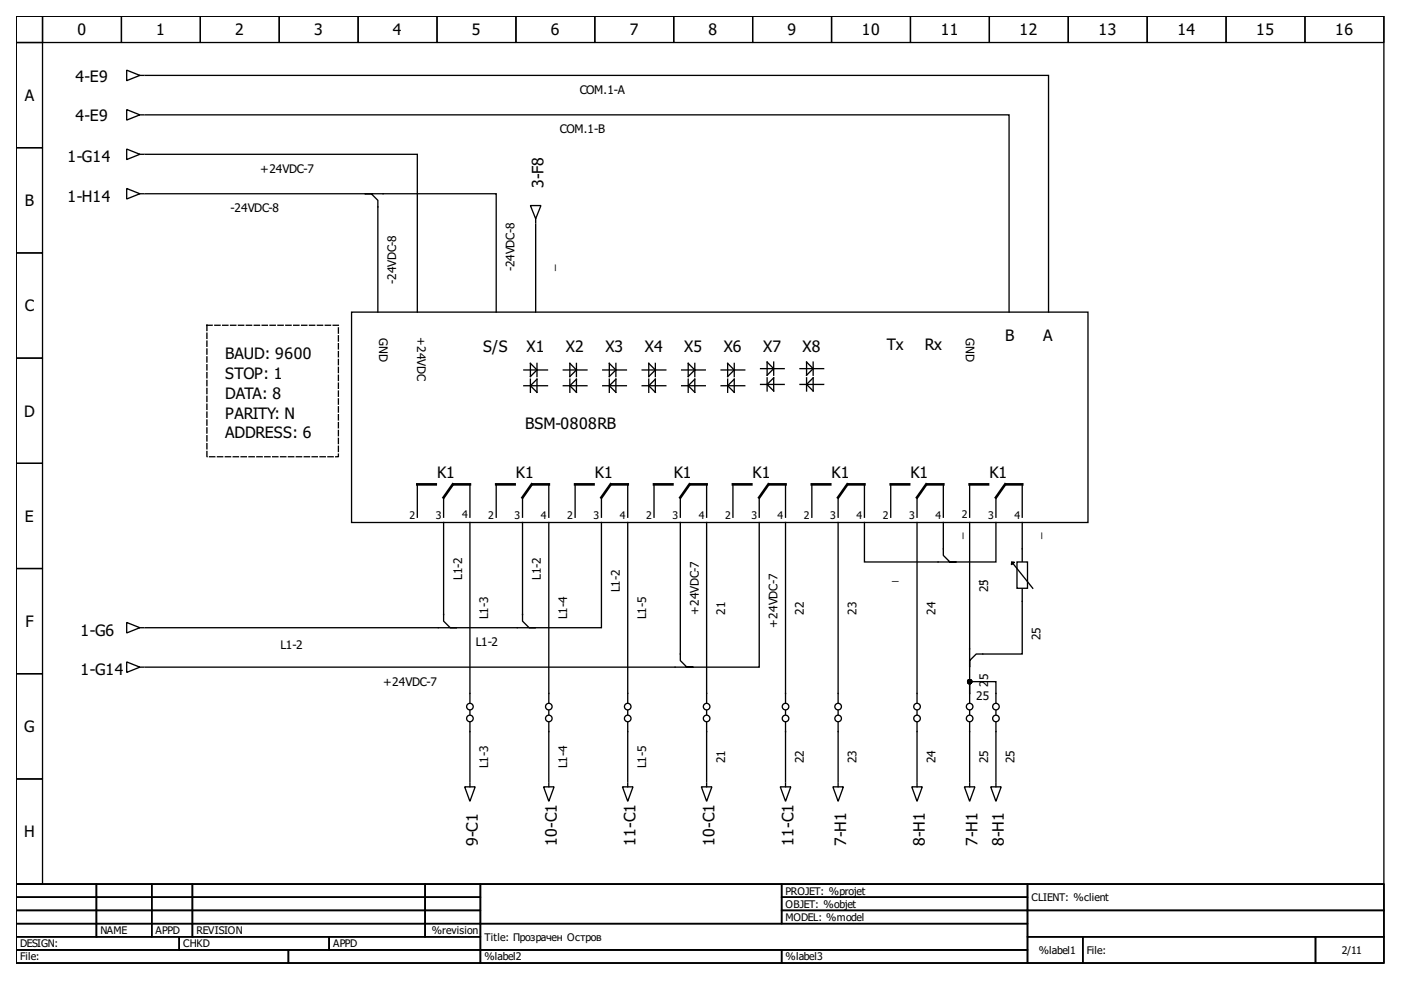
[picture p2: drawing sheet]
<svg xmlns="http://www.w3.org/2000/svg" width="297mm" height="210mm" viewBox="0 0 297 210" stroke-linecap="round" stroke-linejoin="round" font-family="sans-serif">
<g fill="none" stroke="#000" stroke-width=".28">
<path d="M3.4 3.4h290v184.1h-290zM3.4 3.4h5.6v5.6h-5.6zM3.4 9h5.6v22.3h-5.6zM9 3.4h16.7v5.6h-16.7zM25.7 3.4h16.8v5.6h-16.8zM26.9 14.9l2.7 1.1-2.7 1.1zM29.6 16h.9M42.5 3.4h16.7v5.6h-16.7zM59.2 3.4h16.7v5.6h-16.7zM75.9 3.4h16.8v5.6h-16.8zM92.7 3.4h16.7v5.6h-16.7zM109.4 3.4h16.7v5.6h-16.7z"/>
<path d="M126.1 3.4h16.7v5.6h-16.7zM142.8 3.4h16.8v5.6h-16.8zM159.6 3.4h16.7v5.6h-16.7zM176.3 3.4h16.7v5.6h-16.7zM193 3.4h16.8v5.6h-16.8zM209.8 3.4h16.7v5.6h-16.7zM226.5 3.4h16.7v5.6h-16.7zM243.2 3.4h16.8v5.6h-16.8zM260 3.4h16.7v5.6h-16.7zM276.7 3.4h16.7v5.6h-16.7zM3.4 31.3h5.6v22.3h-5.6zM26.9 31.6l2.7 1.1-2.7 1.1z"/>
<path d="M26.9 23.2l2.7 1.2-2.7 1.1zM26.9 40l2.7 1.1-2.7 1.1zM29.6 32.7h.9M29.6 24.4h.9M3.4 53.6h5.6v22.3h-5.6zM29.6 41.1h.9M3.4 75.9h5.6v22.3h-5.6zM74.5 66.2h156.2v44.6h-156.2zM111.1 78.4h5M112.5 77l1.4 1.4-1.4 1.4zM113.9 77v2.8M119.4 78.4h5"/>
<path d="M120.8 77l1.4 1.4-1.4 1.4zM122.2 77v2.8M127.8 78.4h5M129.2 77l1.4 1.4-1.4 1.4zM130.6 77v2.8M136.2 78.4h5M137.6 77l1.3 1.4-1.3 1.4zM138.9 77v2.8M144.5 78.4h5M145.9 77l1.4 1.4-1.4 1.4zM147.3 77v2.8M152.9 78.4h5"/>
<path d="M154.3 77l1.4 1.4-1.4 1.4zM155.7 77v2.8M161.2 78.2h5.1M162.6 76.8l1.4 1.4-1.4 1.4zM164 76.8v2.8M169.6 78.2h5M171 76.8l1.4 1.4-1.4 1.4zM172.4 76.8v2.8M3.4 98.2h5.6v22.3h-5.6zM111.1 81.8h5M112.5 80.4v2.8M112.5 81.8l1.4-1.4v2.8z"/>
<path d="M119.4 81.8h5M120.8 80.4v2.8M122.2 80.4v2.8l-1.4-1.4zM127.8 81.8h5M129.2 80.4v2.8M130.6 80.4v2.8l-1.4-1.4zM136.2 81.8h5M137.6 80.4v2.8M138.9 80.4v2.8l-1.3-1.4zM144.5 81.8h5M145.9 80.4v2.8M147.3 80.4v2.8l-1.4-1.4z"/>
<path d="M152.9 81.8h5M154.3 80.4v2.8M155.7 80.4v2.8l-1.4-1.4zM161.2 81.5h5.1M162.6 80.1v2.8M162.6 81.5l1.4-1.4v2.8zM169.6 81.5h5M171 80.1v2.8M171 81.5l1.4-1.4v2.8zM88.5 102.7v7M94.1 105.5v4.2M99.6 102.7v7"/>
<path d="M105.2 102.7v7M110.8 105.5v4.2M116.4 102.7v7M121.9 102.7v7M127.5 105.5v4.2M133.1 102.7v7M138.7 102.7v7M144.2 105.5v4.2M149.8 102.7v7M155.4 102.7v7M161 105.5v4.2M166.5 102.7v7"/>
<path d="M172.1 102.7v7M177.7 105.5v4.2M183.3 102.7v7M188.9 102.7v7M194.4 105.5v4.2M200 116.4v1.4l1.4 1.3h1.4h-3.9M200 102.7v7M205.6 102.7v7M211.2 105.5v4.2M216.7 116.4v11.1M216.7 102.7v7M3.4 120.5h5.6v22.3h-5.6z"/>
<path d="M26.9 132l2.7 1.1-2.7 1.1zM29.6 133.1h.9M94.1 130.3v1.4l1.3 1.4h1.4h-3.9M110.8 130.3v1.4l1.4 1.4h1.4h-3.9M144.2 138.7v1.4l1.4 1.4h1.4h-3.9M205.6 137.6v3.9v-1.4l1.4-1.4h1.4M3.4 142.8h5.6v22.4h-5.6zM26.9 140.3l2.7 1.2-2.7 1.1zM29.6 141.5h.9M99.6 147v2M99.6 150.7v.8M99.6 153.2v1.9"/>
<path d="M116.4 147v2M116.4 150.7v.8M116.4 153.2v1.9M133.1 147v2M133.1 150.7v.8M133.1 153.2v1.9M149.8 147v2M149.8 150.7v.8M149.8 153.2v1.9M166.5 147v2M166.5 150.7v.8M166.5 153.2v1.9"/>
<path d="M177.7 147v2M177.7 150.7v.8M177.7 153.2v1.9M194.4 147v2M194.4 150.7v.8M194.4 153.2v1.9M205.6 147v2M205.6 150.7v.8M205.6 153.2v1.9M3.4 165.2h5.6v22.3h-5.6zM98.5 166.8h2.2l-1.1 3.1zM99.6 166v.8"/>
<path d="M115.2 166.8h2.3l-1.1 3.1zM116.4 166v.8M132 166.8h2.2l-1.1 3.1zM133.1 166v.8M148.7 166.8h2.2l-1.1 3.1zM149.8 166v.8M165.4 166.8h2.3l-1.2 3.1zM166.5 166v.8M176.6 166.8h2.2l-1.1 3.1zM177.7 166v.8M193.3 166.8h2.2l-1.1 3.1zM194.4 166v.8"/>
<path d="M204.5 166.8h2.2l-1.1 3.1zM205.6 166v.8M3.4 187.5h290v16.7h-290zM3.4 187.5h17v2.7h-17zM3.4 190.2h17v2.8h-17zM3.4 193h17v2.8h-17zM3.4 195.8h17v2.8h-17zM3.4 198.6h34.6v2.8h-34.6zM20.4 187.5h11.8v2.7h-11.8zM20.4 190.2h11.8v2.8h-11.8zM20.4 193h11.8v2.8h-11.8zM20.4 195.8h11.8v2.8h-11.8z"/>
<path d="M32.2 187.5h8.6v2.7h-8.6zM32.2 190.2h8.6v2.8h-8.6zM32.2 193h8.6v2.8h-8.6zM32.2 195.8h8.6v2.8h-8.6zM38 198.6h31.8v2.8h-31.8zM40.8 187.5h49.4v2.7h-49.4zM40.8 190.2h49.4v2.8h-49.4zM40.8 193h49.4v2.8h-49.4zM40.8 195.8h49.4v2.8h-49.4zM69.8 198.6h32.1v2.8h-32.1zM90.2 187.5h11.7v2.7h-11.7zM90.2 190.2h11.7v2.8h-11.7z"/>
<path d="M90.2 193h11.7v2.8h-11.7zM90.2 195.8h11.7v2.8h-11.7zM101.9 187.5h63.8v8.3h-63.8zM101.9 195.8h115.9v5.6h-115.9zM165.7 187.5h52.1v2.7h-52.1zM165.7 190.2h52.1v2.8h-52.1zM165.7 193h52.1v2.8h-52.1zM217.8 187.5h75.6v5.5h-75.6zM217.8 193h75.6v5.6h-75.6zM217.8 198.6h11.8v5.6h-11.8zM229.6 198.6h49.3v5.6h-49.3zM278.9 198.6h14.5v5.6h-14.5z"/>
<path d="M3.4 201.4h57.8v2.8h-57.8zM61.2 201.4h40.7v2.8h-40.7zM101.9 201.4h63.8v2.8h-63.8zM165.7 201.4h52.1v2.8h-52.1z"/>
<circle cx="99.6" cy="149.8" r=".7"/>
<circle cx="99.6" cy="152.3" r=".7"/>
<circle cx="116.4" cy="149.8" r=".7"/>
<circle cx="116.4" cy="152.3" r=".7"/>
<circle cx="133.1" cy="149.8" r=".7"/>
<circle cx="133.1" cy="152.3" r=".7"/>
<circle cx="149.8" cy="149.8" r=".7"/>
<circle cx="149.8" cy="152.3" r=".7"/>
<circle cx="166.5" cy="149.8" r=".7"/>
<circle cx="166.5" cy="152.3" r=".7"/>
<circle cx="177.7" cy="149.8" r=".7"/>
<circle cx="177.7" cy="152.3" r=".7"/>
<circle cx="194.4" cy="149.8" r=".7"/>
<circle cx="194.4" cy="152.3" r=".7"/>
<circle cx="205.6" cy="149.8" r=".7"/>
<circle cx="205.6" cy="152.3" r=".7"/>
</g>
<path d="M43.9 69h27.8v27.8h-27.8z" fill="none" stroke="#000" stroke-width=".28" stroke-dasharray="1.1 .6"/>
<g fill="none" stroke="#000" stroke-width=".56">
<path d="M88.5 102.7h3.9M96 102.7l-1.9 2.8M96.3 102.7h3.3M105.2 102.7h3.9M112.7 102.7l-1.9 2.8M113 102.7h3.4M121.9 102.7h3.9M129.5 102.7l-2 2.8M129.7 102.7h3.4M138.7 102.7h3.9M146.2 102.7l-2 2.8M146.5 102.7h3.3"/>
<path d="M155.4 102.7h3.9M162.9 102.7l-1.9 2.8M163.2 102.7h3.3M172.1 102.7h3.9M179.7 102.7l-2 2.8M179.9 102.7h3.4M188.9 102.7h3.9M196.4 102.7l-2 2.8M196.7 102.7h3.3M205.6 102.7h3.9M213.1 102.7l-1.9 2.8M213.4 102.7h3.3"/>
</g>
<path d="M215.6 119.1h2.2v5.6h-2.2z" fill-rule="evenodd" fill="#fff" stroke="#000" stroke-width=".28"/>
<g fill="#000" stroke="#000" stroke-width=".28">
<path d="M214.5 119.1l.6 .1-.7 .5z" fill-rule="evenodd"/>
<circle cx="205.6" cy="144.5" r=".42"/>
</g>
<g fill="none" stroke="#000" stroke-width=".28">
<path d="M30.8 16h191.5v50.2M30.8 24.4h183.1v41.8M30.8 32.7h57.7v33.5M30.8 41.1h46.5M112.5 43.6h2.2l-1.1 2.8zM113.6 47.5v18.7M113.6 46.4v.8M80.1 66.2v-23.7l-1.4-1.4h-1.4h27.9v25.1M94.1 110.8v19.5M99.6 110.8v36.2M110.8 110.8v19.5M116.4 110.8v36.2"/>
<path d="M127.5 110.8v22.3h-13.9M133.1 110.8v36.2M144.2 110.8v27.9M149.8 110.8v36.2M161 110.8v30.7h-14M166.5 110.8v36.2M177.7 110.8v36.2M183.3 110.8v8.3h15.6M194.4 110.8v36.2M200 110.8v5.6M205.6 110.8v26.8M211.2 110.8v8.3h-8.4"/>
<path d="M214.8 119.5l4.2 5.2M216.7 110.8v5.6M30.8 133.1h62.1M96.8 133.1h12.9M216.7 127.5v11.2h-8.3M30.8 141.5h112.3M99.6 155.1v10.6M116.4 155.1v10.6M133.1 155.1v10.6M149.8 155.1v10.6M166.5 155.1v10.6M177.7 155.1v10.6"/>
<path d="M194.4 155.1v10.6M205.6 141.5v5.5v-2.5h5.6v4.5M205.6 155.1v10.6M211.2 153.2v12.5M211.2 150.7v.8M210 166.8h2.3l-1.1 3.1zM211.2 166v.8"/>
<circle cx="211.2" cy="149.8" r=".7"/>
<circle cx="211.2" cy="152.3" r=".7"/>
</g>
<g font-size="3.3">
<text x="16.4" y="7.5">0</text>
<text x="33.1" y="7.5">1</text>
<text x="49.9" y="7.5">2</text>
<text x="66.6" y="7.5">3</text>
<text x="83.3" y="7.5">4</text>
<text x="100" y="7.5">5</text>
<text x="116.8" y="7.5">6</text>
<text x="133.5" y="7.5">7</text>
<text x="150.2" y="7.5">8</text>
<text x="167" y="7.5">9</text>
<text x="182.7" y="7.5">10</text>
<text x="199.4" y="7.5">11</text>
<text x="216.2" y="7.5">12</text>
<text x="232.9" y="7.5">13</text>
<text x="249.6" y="7.5">14</text>
<text x="266.4" y="7.5">15</text>
<text x="283.1" y="7.5">16</text>
<text x="16" y="17.4">4-E9</text>
<text x="5.3" y="21.4">A</text>
<text x="16" y="25.7">4-E9</text>
<text x="14.3" y="34.4">1-G14</text>
<text x="115.2" y="40" transform="rotate(-90 115.2 40)">3-F8</text>
<text x="5.3" y="43.7">B</text>
<text x="14.3" y="42.8">1-H14</text>
<text x="5.3" y="66">C</text>
<text x="47.8" y="76.2">BAUD: 9600</text>
<text x="102.4" y="74.5">S/S</text>
<text x="111.6" y="74.5">X1</text>
<text x="120" y="74.5">X2</text>
<text x="128.3" y="74.5">X3</text>
<text x="136.7" y="74.5">X4</text>
<text x="145.1" y="74.5">X5</text>
<text x="153.4" y="74.5">X6</text>
<text x="161.8" y="74.5">X7</text>
<text x="170.2" y="74.5">X8</text>
<text x="188" y="74.3">Tx</text>
<text x="196.1" y="74.3">Rx</text>
<text x="213.1" y="72.3">B</text>
<text x="221.2" y="72.3">A</text>
<text x="47.8" y="80.4">STOP: 1</text>
<text x="5.1" y="88.3">D</text>
<text x="47.8" y="84.6">DATA: 8</text>
<text x="47.8" y="88.8">PARITY: N</text>
<text x="47.8" y="92.9">ADDRESS: 6</text>
<text x="111.3" y="91">BSM-0808RB</text>
<text x="92.7" y="101.3">K1</text>
<text x="109.4" y="101.3">K1</text>
<text x="126.1" y="101.3">K1</text>
<text x="142.8" y="101.3">K1</text>
<text x="159.6" y="101.3">K1</text>
<text x="176.3" y="101.3">K1</text>
<text x="193" y="101.3">K1</text>
<text x="209.8" y="101.3">K1</text>
<text x="5.3" y="110.6">E</text>
<text x="5.4" y="132.9">F</text>
<text x="17.1" y="134.8">1-G6</text>
<text x="17.1" y="143.1">1-G14</text>
<text x="5.1" y="155.3">G</text>
<text x="5.1" y="177.6">H</text>
<text x="101.3" y="179.4" transform="rotate(-90 101.3 179.4)">9-C1</text>
<text x="118" y="179.4" transform="rotate(-90 118 179.4)">10-C1</text>
<text x="134.8" y="179.4" transform="rotate(-90 134.8 179.4)">11-C1</text>
<text x="151.5" y="179.4" transform="rotate(-90 151.5 179.4)">10-C1</text>
<text x="168.2" y="179.4" transform="rotate(-90 168.2 179.4)">11-C1</text>
<text x="179.4" y="179.4" transform="rotate(-90 179.4 179.4)">7-H1</text>
<text x="196.1" y="179.4" transform="rotate(-90 196.1 179.4)">8-H1</text>
<text x="207.3" y="179.4" transform="rotate(-90 207.3 179.4)">7-H1</text>
<text x="212.8" y="179.4" transform="rotate(-90 212.8 179.4)">8-H1</text>
</g>
<g font-size="2.5">
<text x="122.9" y="19.9">COM.1-A</text>
<text x="118.7" y="28.3">COM.1-B</text>
<text x="55.2" y="36.6">+24VDC-7</text>
<text x="48.9" y="45">-24VDC-8</text>
<text x="109.1" y="57.5" transform="rotate(-90 109.1 57.5)">-24VDC-8</text>
<text x="117.5" y="57.5" transform="rotate(-90 117.5 57.5)">_</text>
<text x="84" y="60.2" transform="rotate(-90 84 60.2)">-24VDC-8</text>
<text x="80.4" y="71.7" transform="rotate(90 80.4 71.7)">GND</text>
<text x="88.5" y="71.5" transform="rotate(90 88.5 71.5)">+24VDC</text>
<text x="204.7" y="71.7" transform="rotate(90 204.7 71.7)">GND</text>
<text x="203.9" y="114.3" transform="rotate(-90 203.9 114.3)">_</text>
<text x="220.6" y="114.3" transform="rotate(-90 220.6 114.3)">_</text>
<text x="98" y="122.9" transform="rotate(-90 98 122.9)">L1-2</text>
<text x="114.7" y="122.9" transform="rotate(-90 114.7 122.9)">L1-2</text>
<text x="131.4" y="125.6" transform="rotate(-90 131.4 125.6)">L1-2</text>
<text x="189.1" y="123.1">_</text>
<text x="207.5" y="123.1">_</text>
<text x="209.5" y="125.6" transform="rotate(-90 209.5 125.6)">25</text>
<text x="103.5" y="131.3" transform="rotate(-90 103.5 131.3)">L1-3</text>
<text x="120.3" y="131.3" transform="rotate(-90 120.3 131.3)">L1-4</text>
<text x="137" y="131.3" transform="rotate(-90 137 131.3)">L1-5</text>
<text x="148.1" y="130.4" transform="rotate(-90 148.1 130.4)">+24VDC-7</text>
<text x="153.7" y="130.3" transform="rotate(-90 153.7 130.3)">21</text>
<text x="170.5" y="130.3" transform="rotate(-90 170.5 130.3)">22</text>
<text x="181.6" y="130.3" transform="rotate(-90 181.6 130.3)">23</text>
<text x="198.3" y="130.3" transform="rotate(-90 198.3 130.3)">24</text>
<text x="59.5" y="137.6">L1-2</text>
<text x="100.9" y="137">L1-2</text>
<text x="164.9" y="133.1" transform="rotate(-90 164.9 133.1)">+24VDC-7</text>
<text x="220.6" y="135.7" transform="rotate(-90 220.6 135.7)">25</text>
<text x="81.2" y="145.4">+24VDC-7</text>
<text x="207" y="148.4">25</text>
<text x="209.5" y="145.6" transform="rotate(-90 209.5 145.6)">2</text>
<text x="209.5" y="144.2" transform="rotate(-90 209.5 144.2)">5</text>
<text x="153.7" y="161.8" transform="rotate(-90 153.7 161.8)">21</text>
<text x="170.5" y="161.8" transform="rotate(-90 170.5 161.8)">22</text>
<text x="181.6" y="161.8" transform="rotate(-90 181.6 161.8)">23</text>
<text x="198.3" y="161.8" transform="rotate(-90 198.3 161.8)">24</text>
<text x="209.5" y="161.8" transform="rotate(-90 209.5 161.8)">25</text>
<text x="215.1" y="161.8" transform="rotate(-90 215.1 161.8)">25</text>
<text x="103.5" y="162.8" transform="rotate(-90 103.5 162.8)">L1-3</text>
<text x="120.3" y="162.8" transform="rotate(-90 120.3 162.8)">L1-4</text>
<text x="137" y="162.8" transform="rotate(-90 137 162.8)">L1-5</text>
</g>
<g font-size="2.2">
<text x="86.8" y="109.9">2</text>
<text x="92.4" y="109.9">3</text>
<text x="98" y="109.8">4</text>
<text x="103.5" y="109.9">2</text>
<text x="109.1" y="109.9">3</text>
<text x="114.7" y="109.9">4</text>
<text x="120.3" y="109.9">2</text>
<text x="125.8" y="109.9">3</text>
<text x="131.4" y="109.9">4</text>
<text x="137" y="109.9">2</text>
<text x="142.6" y="109.9">3</text>
<text x="148.1" y="109.9">4</text>
<text x="153.7" y="109.9">2</text>
<text x="159.3" y="109.9">3</text>
<text x="164.9" y="109.9">4</text>
<text x="170.5" y="109.9">2</text>
<text x="176" y="109.9">3</text>
<text x="181.6" y="109.9">4</text>
<text x="187.2" y="109.9">2</text>
<text x="192.8" y="109.9">3</text>
<text x="198.3" y="109.9">4</text>
<text x="203.9" y="109.8">2</text>
<text x="209.5" y="109.9">3</text>
<text x="215.1" y="109.9">4</text>
<text x="166.5" y="189.7">PROJET: %projet</text>
<text x="218.7" y="191.1">CLIENT: %client</text>
<text x="166.5" y="192.5">OBJET: %objet</text>
<text x="166.5" y="195.3">MODEL: %model</text>
<text x="4.3" y="200.8">DESIGN:</text>
<text x="4.3" y="203.6">File:</text>
<text x="21.3" y="198.1">NAME</text>
<text x="33" y="198.1">APPD</text>
<text x="38.8" y="200.8">CHKD</text>
<text x="41.6" y="198.1">REVISION</text>
<text x="70.6" y="200.8">APPD</text>
<text x="91.5" y="198.1">%revision</text>
<text x="102.7" y="199.4">Title: Прозрачен Остров</text>
<text x="102.7" y="203.6">%label2</text>
<text x="166.5" y="203.6">%label3</text>
<text x="220.2" y="202.2">%label1</text>
<text x="230.4" y="202.2">File:</text>
<text x="284.5" y="202.2">2/11</text>
</g>
</svg>
